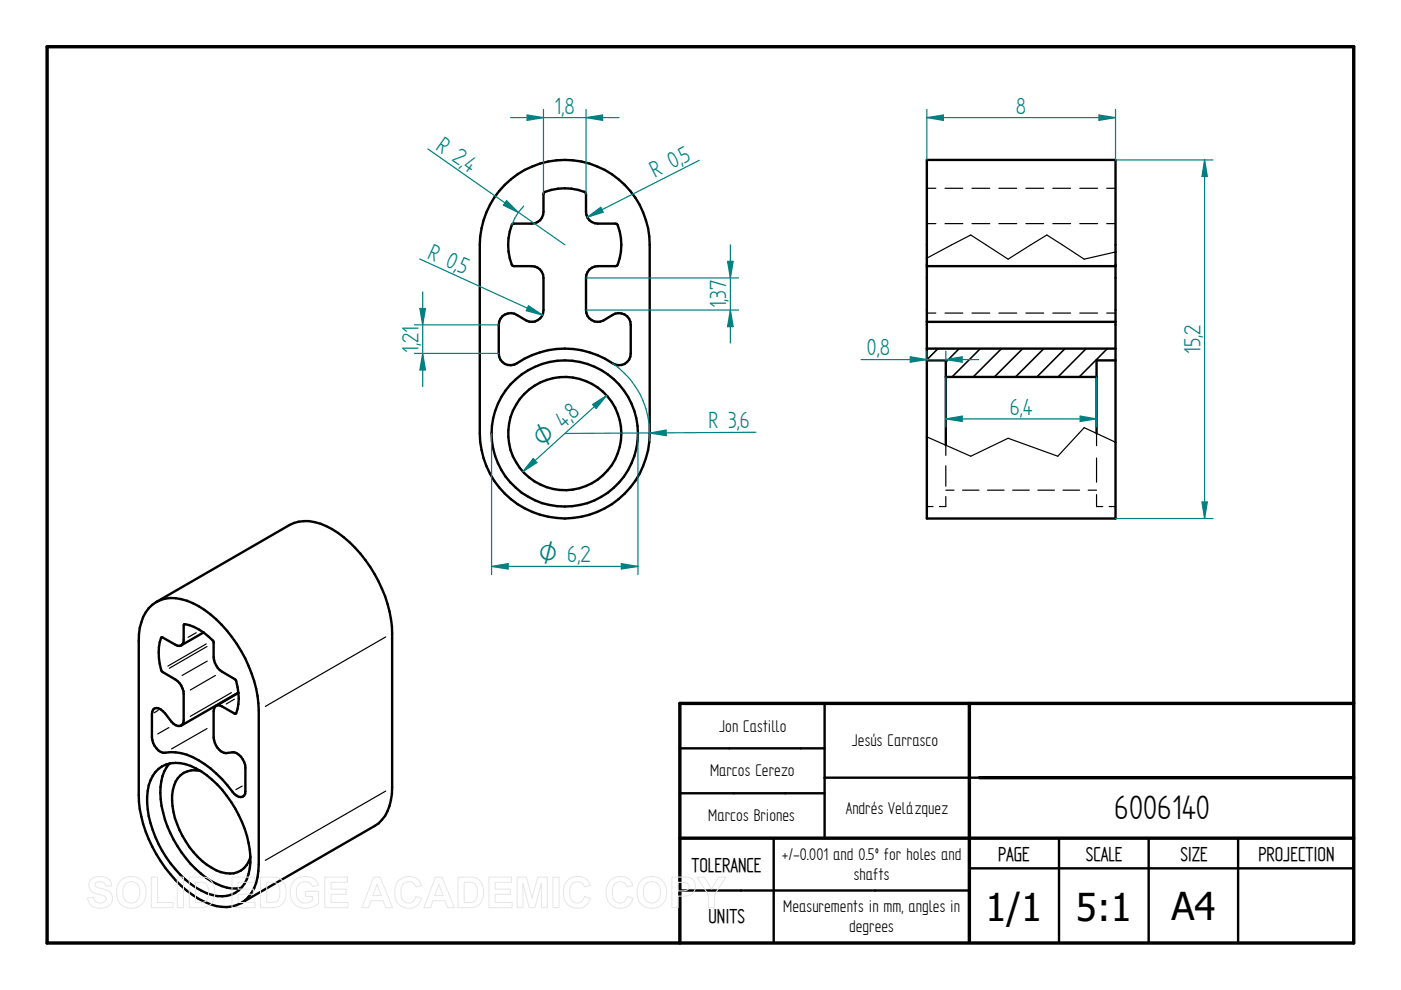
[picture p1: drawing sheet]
<svg xmlns="http://www.w3.org/2000/svg" width="297mm" height="210mm" viewBox="0 0 297 210" stroke-linecap="round" stroke-linejoin="round" font-family="sans-serif">
<path d="M10 9.9h277v190h-277zM205.5 149.1v50.5M287 149.1h-142.9v50.8M144.1 177.7h142.9M207.6 164.9h79.4" fill="none" stroke="#000" stroke-width=".72"/>
<g fill="none" stroke="#000" stroke-width=".51">
<path d="M107 39.2a18 18 0 0 1 19.6-3.9 18 18 0 0 1 11.1 16.6v40a18 18 0 0 1-18 18 18 18 0 0 1-18-18v-40a18.2 18.2 0 0 1 5.3-12.7zM196.5 33.9h40v76h-40zM115.3 40.9a11 11 0 0 1 8.9 0v4a2.46 2.46 0 0 0 2.5 2.5l4.1 .1a11 11 0 0 1 0 8.8l-4.1 .1a2.46 2.46 0 0 0-2.5 2.5v6.8a2.53 2.53 0 0 0 3.7 2.3l1.9-1.2a2.5 2.5 0 0 1 3.9 2.1v6a2.47 2.47 0 0 1-1.3 2.3 2.47 2.47 0 0 1-2.6-.2 18.3 18.3 0 0 0-20.8 .3 2.45 2.45 0 0 1-3.3-2.4v-6a2.5 2.5 0 0 1 3.9-2.1l2 1.2a2.51 2.51 0 0 0 3.6-2.3v-6.8a2.46 2.46 0 0 0-2.5-2.5l-4-.1a11 11 0 0 1 0-8.8l4-.1a2.46 2.46 0 0 0 2.5-2.5zM196.5 56.4h40M196.5 76.4h4v18M196.5 73.9h40M196.5 68.2h40M200.5 79.9h32M236.5 76.4h-4v15.5M33.1 127.6a8.2 8.2 0 0 0-3.6 6.9l-.1 34a28.2 28.2 0 0 0 9 19.3 15.9 15.9 0 0 0 8.6 4.5 6.8 6.8 0 0 0 4.1-.8M33.1 127.6a8.9 8.9 0 0 1 9 .9 28.2 28.2 0 0 1 12.8 22.1v32.7a9.9 9.9 0 0 1-2.9 7.6l-.9 .6M33.1 127.6l28.3-16.3a8.9 8.9 0 0 1 9 .9 28.2 28.2 0 0 1 12.7 22v32.7a10 10 0 0 1-2.8 7.7l-29.2 16.9"/>
<path d="M38.4 136.8l-.8 .1-3.3-1.8a10.4 10.4 0 0 0 0 7.2l2.9 1.8a3.8 3.8 0 0 1 1.7 3v5.6l-.2 .8-.3 .3M38.4 136.8l.5-.6 .1-3.8a10.4 10.4 0 0 1 6.3 3.6v3.4a4.1 4.1 0 0 0 1.8 3l2.9 1.7a9.8 9.8 0 0 1 0 7.2l-3.4-1.7h-.8M43.1 134.1l-4.7 2.7M45.8 149.6l-.3 .3-.2 .9v5.6a3.5 3.5 0 0 0 2.6 3.3 3.1 3.1 0 0 1 4.1 3.1v5a1.09 1.09 0 0 1-.6 1.1 1.09 1.09 0 0 1-1.2-.2l-.5-.3a23.8 23.8 0 0 0-10.1-8.4 10.8 10.8 0 0 0-5.1-.4 3.7 3.7 0 0 1-2.3-3.3v-4.9a1.09 1.09 0 0 1 .6-1.2 1.09 1.09 0 0 1 1.3 .2l.9 .9a4.6 4.6 0 0 0 2.7 2.6l.7-.1M45.8 149.6l4.7-2.7-12.1 6.9M144.1 158.7h30.7M174.8 149.1v28.6M33.6 163a7 7 0 0 1 8-.1 23.2 23.2 0 0 1 10.3 12.9 15.4 15.4 0 0 1 .5 10.6 5.8 5.8 0 0 1-7.4 3.3 17.6 17.6 0 0 1-8.9-6.7 23.6 23.6 0 0 1-4.9-14.1 8 8 0 0 1 2.4-5.9zM35.9 161.9a9.4 9.4 0 0 0-1.8 7.6 24.8 24.8 0 0 0 10.7 17.3 8.8 8.8 0 0 0 6.4 1.5M42.5 163.4a4.6 4.6 0 0 0-5.8 4.1 16.5 16.5 0 0 0 3.5 12.1 13.1 13.1 0 0 0 7.6 5.5 4.4 4.4 0 0 0 5.3-3.3M144.1 168.2h30.7M164 177.7v22.2"/>
<path d="M207.6 164.9h-32.8M224.5 177.7v22.2M243.5 177.7v22.2M262.5 177.7v22.2M144.1 188.8h61.4M205.5 184.1h81.5"/>
<circle cx="119.7" cy="91.9" r="12"/>
<circle cx="119.8" cy="91.9" r="15.5"/>
</g>
<path d="M198.9 73.9l-2.4 2.4M203.4 73.9l-2.9 2.9M207.9 73.9l-6.1 6M212.3 73.9l-6 6M216.8 73.9l-6 6M221.3 73.9l-6 6M225.8 73.9l-6 6M230.3 73.9l-6 6M234.8 73.9l-6 6" fill="none" stroke="#000" stroke-width=".34"/>
<g fill="none" stroke="#000" stroke-width=".25">
<path d="M196.5 39.9h1.9M200.4 39.9h3.7M206.1 39.9h3.7M211.8 39.9h3.8M217.5 39.9h3.8M223.2 39.9h3.8M228.9 39.9h3.8M234.7 39.9h1.8M196.5 47.4h1.9M200.4 47.4h3.7M206.1 47.4h3.7M211.8 47.4h3.8"/>
<path d="M217.5 47.4h3.8M223.2 47.4h3.8M228.9 47.4h3.8M234.7 47.4h1.8M236.5 53.4l-6.6 1.5-7.9-5.1-8.3 5.1-7.9-5.1-9.3 4.9M196.5 66.4h1.9M200.4 66.4h3.7M206.1 66.4h3.7M211.8 66.4h3.8M217.5 66.4h3.8M223.2 66.4h3.8M228.9 66.4h3.8"/>
<path d="M234.7 66.4h1.8M196.5 92.6l9.3 4.1 7.9-3.8 10.6 3.8 5.6-6 6.6 3.1M200.5 94.4v2.2M200.5 98.8v4.3M232.5 91.9v2.6M232.5 97.1v5.1M196.5 107.4h1.3M200.5 105.3v2.1h-1.3M200.5 103.9h1.8M204.1 103.9h3.5M209.4 103.9h3.5M214.7 103.9h3.5"/>
<path d="M220 103.9h3.6M225.4 103.9h3.5M230.7 103.9h1.8M232.5 104.9v2.5h1.3M235.2 107.4h1.3M34.4 135.1l-.2 .1M39.2 132.5h-.2M41.6 134.2l-1.7 .9M43.7 136.5l-8.1 4.7M43.9 137.1l-8 4.6M81.8 135l-25.5 14.8M33.5 150.6l-.8 .5"/>
<path d="M35.8 154.3l-2.4 1.3M43.9 154.5l-7.5 4.3M43.9 140.2l-5.3 3M45.7 143.2l-5.4 3.1M49.1 146.9l-8.8 5M49.7 148.3l-1.7 1M50 151.1l-.1 .1M51.3 166.7l-1.3 .7M81.8 167.7l-25.5 14.7"/>
</g>
<path d="M111.8 24.4l3.4 .5-3.4 .6zM115.2 23.2v17.9M124.2 23.2v17.9" fill="none" stroke="#008080" stroke-width=".25"/>
<path d="M111.8 24.4l3.4 .5-3.4 .6z" fill="#008080"/>
<path d="M124.2 24.9l3.6-.5v1.1z" fill="none" stroke="#008080" stroke-width=".25"/>
<path d="M124.2 24.9l3.6-.5v1.1z" fill="#008080"/>
<path d="M90.7 31.6l29.1 20.3M108.2 24.9h23M107.4 42.5l2.5 2.5-3.2-1.5zM111 43.7l-1 1.2-.9 1.4-.6 1.5" fill="none" stroke="#008080" stroke-width=".25"/>
<path d="M107.4 42.5l2.5 2.5-3.2-1.5z" fill="#008080"/>
<path d="M113.1 97.2l.7 .9-2.9 1.9zM128.6 83.9l-17.7 16.1" fill="none" stroke="#008080" stroke-width=".25"/>
<path d="M113.1 97.2l.7 .9-2.9 1.9z" fill="#008080"/>
<path d="M125.6 85.8l3-1.9-2.2 2.7z" fill="none" stroke="#008080" stroke-width=".25"/>
<path d="M125.6 85.8l3-1.9-2.2 2.7z" fill="#008080"/>
<path d="M104.2 91.9v29.9M135.3 91.9v29.9M104.2 120.1l3.5-.6v1.1z" fill="none" stroke="#008080" stroke-width=".25"/>
<path d="M104.2 120.1l3.5-.6v1.1z" fill="#008080"/>
<path d="M131.7 119.5l3.6 .6-3.6 .5z" fill="none" stroke="#008080" stroke-width=".25"/>
<path d="M131.7 119.5l3.6 .6-3.6 .5z" fill="#008080"/>
<path d="M87.9 74.9h17.8M87.9 68.9h17.8M89.6 74.9l.6 3.5h-1.2zM104.2 120.1h31.1" fill="none" stroke="#008080" stroke-width=".25"/>
<path d="M89.6 74.9l.6 3.5h-1.2z" fill="#008080"/>
<path d="M89 65.4h1.2l-.6 3.5z" fill="none" stroke="#008080" stroke-width=".25"/>
<path d="M89 65.4h1.2l-.6 3.5z" fill="#008080"/>
<path d="M148.2 34l-23.7 12.1M124.5 46.1l2.9-2.2 .5 1.1zM89.6 61.9v20.1" fill="none" stroke="#008080" stroke-width=".25"/>
<path d="M124.5 46.1l2.9-2.2 .5 1.1z" fill="#008080"/>
<path d="M129.8 77a18 18 0 0 1 7.9 14.8M137.7 91.8l3.5-.6 .1 1.2zM137.7 91.8v1.8M160.3 91.7l-40.5 .2" fill="none" stroke="#008080" stroke-width=".25"/>
<path d="M137.7 91.8l3.5-.6 .1 1.2z" fill="#008080"/>
<path d="M124.2 58.9h32.4M154.3 55.4h1.1l-.5 3.5zM124.2 65.7h32.4" fill="none" stroke="#008080" stroke-width=".25"/>
<path d="M154.3 55.4h1.1l-.5 3.5z" fill="#008080"/>
<path d="M154.9 65.7l.5 3.6h-1.1z" fill="none" stroke="#008080" stroke-width=".25"/>
<path d="M154.9 65.7l.5 3.6h-1.1z" fill="#008080"/>
<path d="M196.5 23.2v10.7M233 24.4l3.5 .5-3.5 .6zM236.5 23.2v10.7M154.9 51.9v20.8" fill="none" stroke="#008080" stroke-width=".25"/>
<path d="M233 24.4l3.5 .5-3.5 .6z" fill="#008080"/>
<path d="M196.5 24.9l3.5-.5v1.1z" fill="none" stroke="#008080" stroke-width=".25"/>
<path d="M196.5 24.9l3.5-.5v1.1z" fill="#008080"/>
<path d="M196.5 24.9h40M236.5 33.9h20.7M255.4 33.9l.6 3.5h-1.2zM236.5 109.9h20.7" fill="none" stroke="#008080" stroke-width=".25"/>
<path d="M255.4 33.9l.6 3.5h-1.2z" fill="#008080"/>
<path d="M254.8 106.4h1.2l-.6 3.5z" fill="none" stroke="#008080" stroke-width=".25"/>
<path d="M254.8 106.4h1.2l-.6 3.5z" fill="#008080"/>
<path d="M255.4 33.9v76M89 54.9l26 11.9M112.1 64.8l2.9 2-3.4-.9z" fill="none" stroke="#008080" stroke-width=".25"/>
<path d="M112.1 64.8l2.9 2-3.4-.9z" fill="#008080"/>
<path d="M200.5 79.9v10.7M232.5 79.9v10.7M200.5 88.8l3.5-.6v1.2z" fill="none" stroke="#008080" stroke-width=".25"/>
<path d="M200.5 88.8l3.5-.6v1.2z" fill="#008080"/>
<path d="M229 88.2l3.5 .6-3.5 .6z" fill="none" stroke="#008080" stroke-width=".25"/>
<path d="M229 88.2l3.5 .6-3.5 .6z" fill="#008080"/>
<path d="M193 75.6l3.5 .6-3.5 .6zM196.5 74.5v1.9M200.5 74.5v1.9M200.5 88.8h32" fill="none" stroke="#008080" stroke-width=".25"/>
<path d="M193 75.6l3.5 .6-3.5 .6z" fill="#008080"/>
<path d="M200.5 76.2l3.5-.6v1.2z" fill="none" stroke="#008080" stroke-width=".25"/>
<path d="M200.5 76.2l3.5-.6v1.2z" fill="#008080"/>
<path d="M182.6 76.2h24.9" fill="none" stroke="#008080" stroke-width=".25"/>
<g fill="none" stroke="#e6e6e6" stroke-width=".21">
<path d="M19.3 186.5a3.1 3.1 0 0 1 4 .2l.4 1.1-1.3 .1a1.28 1.28 0 0 0-1-1 1.28 1.28 0 0 0-1.3 .5v.4a5.6 5.6 0 0 0 2.5 .9 1.98 1.98 0 0 1 1.2 2.4 1.98 1.98 0 0 1-2.2 1.5 2.48 2.48 0 0 1-3-2.2l1.2-.2a1.44 1.44 0 0 0 1.3 1.3 1.44 1.44 0 0 0 1.5-.9 1.18 1.18 0 0 0-1.4-.9 2.36 2.36 0 0 1-2.4-2l.1-.7zM25.8 186.5a3.3 3.3 0 0 1 3.9-.1 3.3 3.3 0 0 1 1.2 3.8 3.2 3.2 0 0 1-3.8 2.3 3.2 3.2 0 0 1-2.4-3.8 3 3 0 0 1 1.1-2.2zM26.5 187.5a1.87 1.87 0 0 1 2.2-.4 1.87 1.87 0 0 1 1 2.1 1.87 1.87 0 0 1-1.8 2.3 1.87 1.87 0 0 1-1.9-2.3l.1-.8zM32.1 186h1.3v5.3h3.3v1.1h-4.6zM37.6 186h1.3v6.4h-1.3zM40.1 186h2.4a2.79 2.79 0 0 1 3 3.3 2.79 2.79 0 0 1-2.9 3.1h-2.5zM41.4 187.1a2.64 2.64 0 0 1 2.5 .5 3.3 3.3 0 0 1-.3 3.5l-.8 .2h-1.4zM49.2 186h4.8v1.1h-3.5v1.4h3.2v1.1h-3.2v1.7h3.6v1.1h-4.9zM55.2 186h2.4a2.79 2.79 0 0 1 3.1 3.3 2.79 2.79 0 0 1-3 3.1h-2.5zM56.6 187.1a2.64 2.64 0 0 1 2.4 .5 3.3 3.3 0 0 1-.3 3.5l-.8 .2h-1.3zM62.3 186.8a3.6 3.6 0 0 1 4.6-.2l.6 1.1-1.3 .3a1.8 1.8 0 0 0-2.2-1 1.8 1.8 0 0 0-1.2 2.1 2.01 2.01 0 0 0 1.1 2.2 2.01 2.01 0 0 0 2.3-.4v-.8h-1.5v-1.1h2.9v2.6a3.8 3.8 0 0 1-5.5-.3 4 4 0 0 1 .2-4.5zM68.9 186h4.8v1.1h-3.5v1.4h3.2v1.1h-3.2v1.7h3.6v1.1h-4.9z"/>
<path d="M79.2 186h1.4l2.6 6.4h-1.4l-.6-1.4h-2.5l-.6 1.4h-1.4zM79.9 187.5l.9 2.4h-1.7zM84.5 186.7a2.87 2.87 0 0 1 4.9 1l-1.3 .3a1.6 1.6 0 0 0-1.8-1 1.6 1.6 0 0 0-1.3 1.7 2.19 2.19 0 0 0 1.3 2.7 1.55 1.55 0 0 0 1.9-1.3l1.2 .4a2.93 2.93 0 0 1-3.4 2 2.93 2.93 0 0 1-2.3-3.3v-.6a3.2 3.2 0 0 1 .8-1.9zM92.3 186h1.4l2.6 6.4h-1.4l-.5-1.4h-2.6l-.5 1.4h-1.4zM93 187.5l.9 2.4h-1.7zM97.1 186h2.4a2.79 2.79 0 0 1 3 3.3 2.79 2.79 0 0 1-2.9 3.1h-2.5zM98.4 187.1a2.64 2.64 0 0 1 2.4 .5 3.3 3.3 0 0 1-.2 3.5l-.9 .2h-1.3zM103.7 186h4.8v1.1h-3.5v1.4h3.2v1.1h-3.2v1.7h3.6v1.1h-4.9zM109.6 186h2l1.2 4.4 1.2-4.4h2v6.4h-1.2v-5.1l-1.4 5.1h-1.2l-1.3-5.1v5.1h-1.3zM117.2 186h1.3v6.4h-1.3zM120.3 186.7a2.87 2.87 0 0 1 4.8 1l-1.2 .3a1.6 1.6 0 0 0-1.9-1 1.6 1.6 0 0 0-1.2 1.7 2.19 2.19 0 0 0 1.3 2.7 1.55 1.55 0 0 0 1.8-1.3l1.3 .4a2.93 2.93 0 0 1-3.5 2 2.93 2.93 0 0 1-2.2-3.3v-.6a3.2 3.2 0 0 1 .8-1.9zM129.3 186.7a2.87 2.87 0 0 1 4.9 1l-1.2 .3a1.6 1.6 0 0 0-1.9-1 1.6 1.6 0 0 0-1.3 1.7 2.19 2.19 0 0 0 1.3 2.7 1.55 1.55 0 0 0 1.9-1.3l1.2 .4a2.93 2.93 0 0 1-3.4 2 2.93 2.93 0 0 1-2.3-3.3l.1-.6a3.2 3.2 0 0 1 .7-1.9z"/>
<path d="M136.2 186.5a3.3 3.3 0 0 1 3.9-.1 3.3 3.3 0 0 1 1.1 3.8 3.2 3.2 0 0 1-3.7 2.3 3.2 3.2 0 0 1-2.4-3.8 3 3 0 0 1 1.1-2.2zM136.9 187.5a1.87 1.87 0 0 1 2.2-.4 1.87 1.87 0 0 1 .9 2.1 1.87 1.87 0 0 1-1.8 2.3 1.87 1.87 0 0 1-1.8-2.3l.1-.8zM142.4 186h2.1a2.5 2.5 0 0 1 2.7 1 2.08 2.08 0 0 1-.1 2.2 2.08 2.08 0 0 1-2.1 .8h-1.2v2.4h-1.4zM143.8 187.1h.6a1.28 1.28 0 0 1 1.7 .9 1.22 1.22 0 0 1-1.6 .9h-.7zM147.8 186h1.5l1.6 2.5 1.4-2.5h1.6l-2.4 3.7v2.7h-1.3v-2.7z"/>
</g>
<g font-size="8.1">
<text x="236.3" y="173.7">6006140</text>
<text x="208.9" y="195.3">1/1</text>
<text x="228.1" y="195.3">5:1</text>
<text x="248.4" y="195.1">A4</text>
</g>
<g font-size="5.6" fill="#008080">
<text x="117.6" y="24.1">1,8</text>
<text x="215.4" y="24.1">8</text>
<text x="92.2" y="31.5" transform="rotate(35 92.2 31.5)">R 2,</text>
<text x="97.9" y="35.6" transform="rotate(35 97.9 35.6)">4</text>
<text x="145" y="34.7" transform="rotate(-27 145 34.7)">5</text>
<text x="138.8" y="37.8" transform="rotate(-27 138.8 37.8)">R 0,</text>
<text x="90.4" y="54.6" transform="rotate(24 90.4 54.6)">R 0,</text>
<text x="96.7" y="57.4" transform="rotate(24 96.7 57.4)">5</text>
<text x="154" y="65.4" transform="rotate(-90 154 65.4)">1,37</text>
<text x="88.7" y="74.8" transform="rotate(-90 88.7 74.8)">1,21</text>
<text x="183.8" y="75.4">0,8</text>
<text x="254.5" y="75" transform="rotate(-90 254.5 75)">15,2</text>
<text x="121.5" y="89.1" transform="rotate(-42 121.5 89.1)">8</text>
<text x="214.1" y="87.9">6,4</text>
<text x="150.2" y="90.8">R 3,6</text>
</g>
<g font-size="5.4" fill="#008080">
<text x="115.1" y="95" transform="rotate(-42 115.1 95)">O 4,</text>
<text x="114.3" y="119.2">O 6,2</text>
</g>
<g font-size="4.8">
<text x="146.6" y="184.8">TOLERANCE</text>
<text x="211.6" y="182.5">PAGE</text>
<text x="230.2" y="182.5">SCALE</text>
<text x="250.3" y="182.5">SIZE</text>
<text x="266.8" y="182.5">PROJECTION</text>
<text x="150.2" y="195.8">UNITS</text>
</g>
<g font-size="4.1">
<text x="152.5" y="155.1">Jon Castillo</text>
<text x="180.6" y="158.2">Jesús Carrasco</text>
<text x="150.5" y="164.5">Marcos Cerezo</text>
<text x="179.3" y="172.6">Andrés Velázquez</text>
<text x="150.2" y="174.1">Marcos Briones</text>
<text x="165.8" y="182.4">+/-0.001 and 0.5º for holes and</text>
<text x="181" y="186.6">shafts</text>
<text x="166.1" y="193.5">Measurements in mm, angles in</text>
<text x="180" y="197.6">degrees</text>
</g>
</svg>
